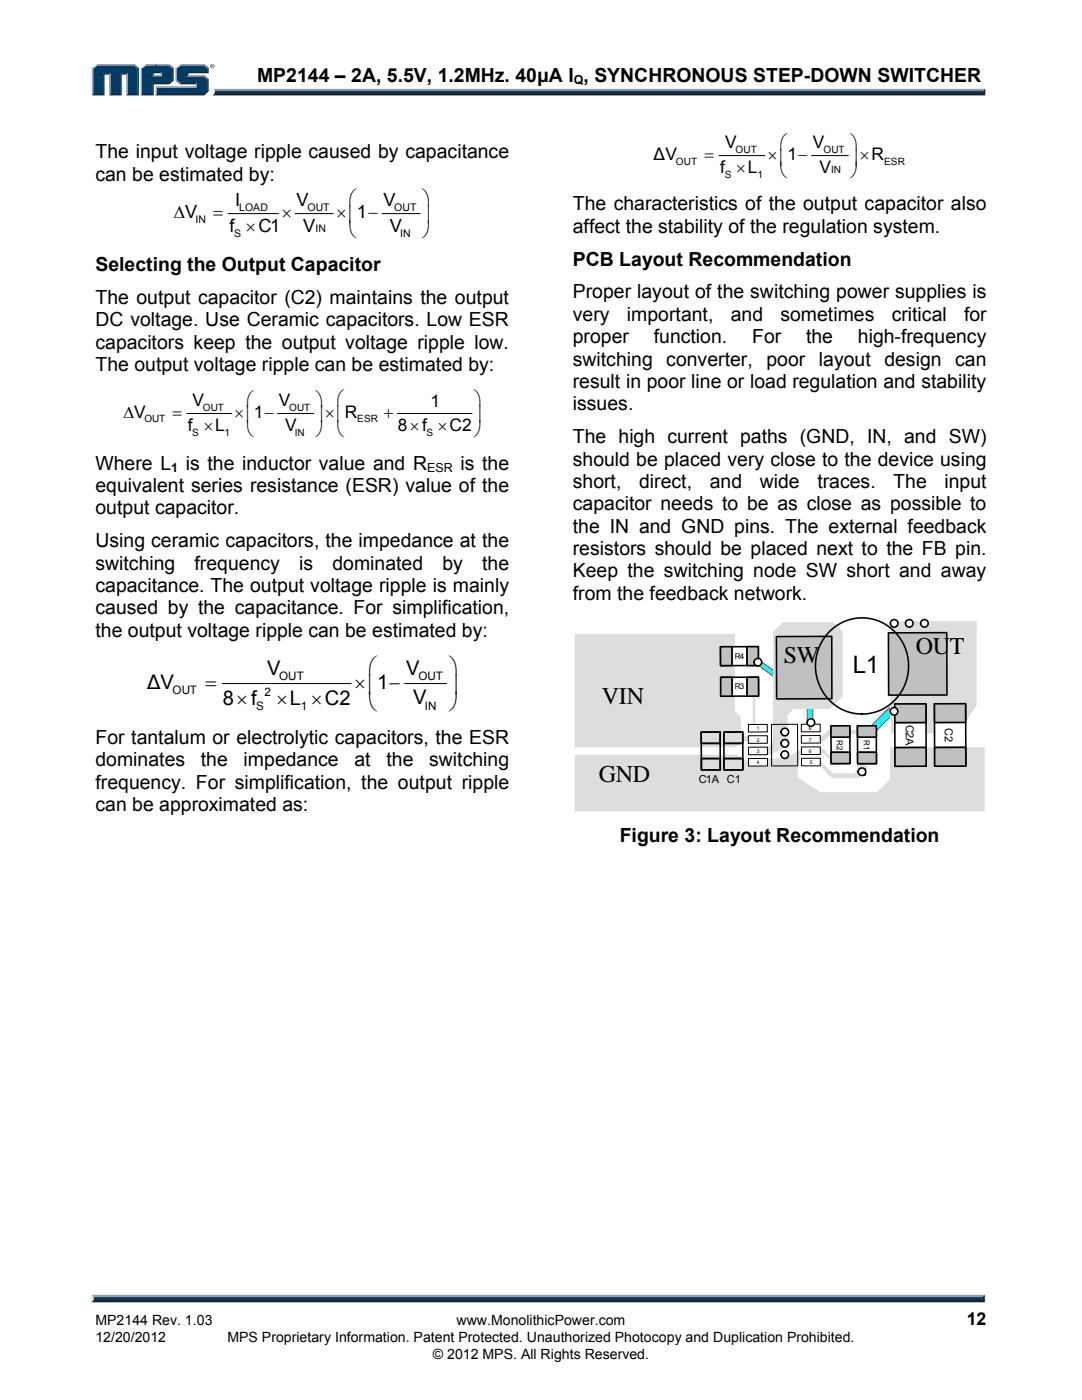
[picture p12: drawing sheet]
<svg xmlns="http://www.w3.org/2000/svg" width="216mm" height="279mm" viewBox="0 0 216 279" stroke-linecap="round" stroke-linejoin="round" font-family="sans-serif">
<path d="M42.7 17.7h153.9l-.4 .7h-153.4z" fill="#94a0b9"/>
<path d="M42.8 18.4h153.4l.4 .6h-154.3l.4-.2z" fill="#231f20"/>
<path d="M196.2 18.1l.4-.4v1.3l-.4-.4z" fill="#001339"/>
<path d="M42.9 18.1h153.3v.5h-153.4z" fill="#003b63"/>
<path d="M42.7 17.7l.2 .5a.79 .79 0 0 1-.6 .8h.1a1.24 1.24 0 0 0 .3-1.3z" fill="#dcddde"/>
<path d="M30.4 15.2l.3-.2h1.3l.3 .2z" fill="#94a0b9"/>
<g fill="#003b63">
<path d="M18.6 13.6l.8-.6h7.2l.8 .6v5.2h-2v-4.2h-1.4v4.2h-2v-4.2h-1.4v4.2h-2z"/>
<path d="M28.3 13.6l.8-.6h2.2v1.4h-.9v.8h1.9v-.8h-1.3v-1.4h2.6l.8 .6v2.3l-.8 .7h-3.2v2.2h-2.1z"/>
<path d="M31.3 17.5h8v-.9h-3.2l-.9-.7v-2.3l.9-.6h4.4l.9 .6v.8h-4.1v.8h3.2l.9 .7v2.2l-.9 .7h-9.2z"/>
</g>
<path d="M35.9 12.9h4.8" fill="none" stroke="#94a0b9" stroke-width=".27"/>
<path d="M35 13.5l.9-.7 .2 .2-.8 .6z" fill="#dcddde"/>
<path d="M35.1 13.5v2.6" fill="none" stroke="#94a0b9" stroke-width=".27"/>
<path d="M35 16.1l.3-.2 .8 .7-.2 .2z" fill="#547194"/>
<path d="M35.9 16.7h3.4" fill="none" stroke="#001339" stroke-width=".27"/>
<g fill="#94a0b9">
<path d="M31 17.2h8.1v-.4l.2-.2v.9h-8z"/>
<path d="M31 17.2l.3 .3v1.3l-.3 .2z"/>
</g>
<path d="M37.3 14.4h4.1v-.8l.2-.1v1.1h-4v.4l-.3 .2z" fill="#001339"/>
<path d="M37.3 15.1h3.4" fill="none" stroke="#94a0b9" stroke-width=".27"/>
<path d="M40.7 15l.9 .7-.2 .2-.9-.7z" fill="#547194"/>
<g fill="#001339">
<path d="M31 19l.3-.2h9.2l.9-.7v-2.2l.2-.2v2.5l-.9 .8z"/>
<path d="M30.4 16.6h3.2l.8-.7v-2.3l.2-.1v2.6l-.9 .7h-3v2.2h-2.6l.2-.2h2.1z"/>
</g>
<path d="M33.7 12.8l.9 .7-.2 .1-.8-.6z" fill="#547194"/>
<path d="M29 12.9h4.7" fill="none" stroke="#94a0b9" stroke-width=".27"/>
<path d="M28.1 13.5l.9-.7 .1 .2-.8 .6z" fill="#dcddde"/>
<path d="M28.2 13.5v5.5" fill="none" stroke="#94a0b9" stroke-width=".27"/>
<path d="M32 14.6l.3-.2v.8l-.3-.2z" fill="#94a0b9"/>
<g fill="#001339">
<path d="M30.4 14.4h1.9l-.3 .2h-1.3v.4l-.3 .2z"/>
<path d="M27.4 13.6l.3-.1v5.5h-2.5l.2-.2h2z"/>
</g>
<path d="M26.8 12.8l.9 .7-.3 .1-.8-.6z" fill="#547194"/>
<path d="M19.2 12.9h7.6" fill="none" stroke="#94a0b9" stroke-width=".27"/>
<path d="M18.3 13.5l.9-.7 .2 .2-.8 .6z" fill="#dcddde"/>
<path d="M18.5 13.5v5.5" fill="none" stroke="#94a0b9" stroke-width=".27"/>
<path d="M20.6 14.6h1.4l-.2 .3h-.9v4.1h-2.6l.3-.2h2z" fill="#001339"/>
<path d="M21.9 14.6v4.4" fill="none" stroke="#94a0b9" stroke-width=".27"/>
<path d="M24 14.6h1.4l-.2 .3h-.9v4.1h-2.5l.2-.2h2z" fill="#001339"/>
<path d="M25.3 14.6v4.4" fill="none" stroke="#94a0b9" stroke-width=".27"/>
<path d="M40.7 12.8l.9 .7-.2 .1-.9-.6z" fill="#547194"/>
<g fill="#231f20">
<path d="M18.7 259.2h177.4l.4 .7h-178.3z"/>
<path d="M41.9 13.2a.45 .45 0 0 1 .9 0 .45 .45 0 0 1-.9 0zM42 13.2a.37 .37 0 0 0 .7 0 .37 .37 0 0 0-.7 0zM42.2 13h.3l.1 .5-.3-.3-.1 .3zM42.3 13v.2h.1z"/>
</g>
<path d="M18.3 258.4h178.2l-.4 .8h-177.4z" fill="#94a0b9"/>
<path d="M196.5 258.4v1.5l-.4-.4v-.6z" fill="#001339"/>
<path d="M18.7 258.9h177.4v.6h-177.4z" fill="#003b63"/>
<path d="M18.2 258.4l.5 .5v.5l-.5 .5z" fill="#dcddde"/>
<path d="M143.5 31.1h9.1M161.9 31.1h7.4M45.5 42.6h10.1M58.9 42.6h7.6M76.2 42.6h7.6M37.3 82.5h8.9M55.4 82.5h7.2M79.3 82.5h14.9M44.3 136.4h25.8M80.8 136.4h8.3" fill="none" stroke="#000" stroke-width=".2"/>
<path d="M177.7 140.8l.9 1.3-5.9 5.9v6.8h-1.5l-.1-7.3 6.6-6.4z" fill-rule="evenodd" fill="#0ff"/>
<path d="M177.7 140.8l.9 1.3-5.9 5.9v6.8h-1.5l-.1-7.3 6.6-6.4z" fill="none" stroke="#f00" stroke-width=".2"/>
<g fill="#ddd">
<path d="M177.6 149.1h18.9v12.8h-21.5v-3.8l2.6-2.6z" fill-rule="evenodd"/>
<path d="M150.7 151.4h6l3.4-2h2.9v1.1l-3.1 .1-.9 2.7h-8.3z" fill-rule="evenodd"/>
</g>
<path d="M150.4 131l11.8 8.3v6h-1.1v-5.2l-10.5-7.9v-1.2z" fill-rule="evenodd" fill="#0ff"/>
<path d="M150.4 131l11.8 8.3v6h-1.1v-5.2l-10.5-7.9v-1.2z" fill="none" stroke="#f00" stroke-width=".2"/>
<g fill="#ddd">
<path d="M154.3 126.1l1.9-1.9h10.1l1.8 1.8v12.9l-2.5 2.6h-7.3l-1.2 1.2 .1 6.1-3.2 1.8-4.4-.1-.1-1.4h3.6l1.2-1.1z" fill-rule="evenodd"/>
<path d="M146.5 147.2l1.3-.4 .8 1.1-1.8 1.2-1-.7z" fill-rule="evenodd"/>
<path d="M177.7 123.8h17.3l-.1 17-3.7 5.7h-13.5z" fill-rule="evenodd"/>
</g>
<path d="M177.7 123.8h17.3l-.1 17-3.7 5.7h-13.5z" fill="none" stroke="#fff" stroke-width=".2"/>
<path d="M150.1 137.4h.7v7.9h-.7z" fill="#ddd"/>
<path d="M150.1 137.4h.7v7.9h-.7zM150.1 145.3h.1" fill="none" stroke="#fff" stroke-width=".2"/>
<g fill="#ddd">
<path d="M114.7 150.6h32.4l1.7 1.2-.2 5.2v-4.2h10.6v2.4l4.5 2.9h12l.8 .8v3h-61.8z" fill-rule="evenodd"/>
<path d="M114.7 126.5h31.9v15.4l1.2 1.2-1 6h-32.1z" fill-rule="evenodd"/>
<path d="M160.6 149.4h3.8l1 1.2h3.6v1.1l-3.6-.2-1.1-1-3.7-.1z" fill-rule="evenodd"/>
</g>
<path d="M160.6 149.4h3.8l1 1.2h3.6v1.1l-3.6-.2-1.1-1-3.7-.1z" fill="none" stroke="#fff" stroke-width=".2"/>
<path d="M160.2 147.1h3.5l1.6-1.6h8.9v1.1h-8.4l-1.4 1.4h-3.7z" fill-rule="evenodd" fill="#ddd"/>
<path d="M160.2 147.1h3.5l1.6-1.6h8.9v1.1h-8.4l-1.4 1.4h-3.7z" fill="none" stroke="#fff" stroke-width=".2"/>
<path d="M160.2 151.6h3.4l2.7 2.6h4.2l1.5-2.8h1.5l-2 4h-5.5l-2.6-2.7h-3.2z" fill-rule="evenodd" fill="#ddd"/>
<path d="M160.2 151.6h3.4l2.7 2.6h4.2l1.5-2.8h1.5l-2 4h-5.5l-2.6-2.7h-3.2z" fill="none" stroke="#fff" stroke-width=".2"/>
<g fill="#ddd">
<path d="M132.8 143.1h15v3l.8 .8 4.4-.1 .1 1.1h-4.5l-.6-.6h-15.2z" fill-rule="evenodd"/>
<path d="M132 152.5h15.9l.7-.7 4.4-.1-.1 1.1h-3.4l-.5 .8-.4 4.5h-16.6z" fill-rule="evenodd"/>
</g>
<path d="M159.9 144.5h3.8v1.5h-3.8z" fill-rule="evenodd" fill="#fff"/>
<path d="M159.9 144.5h3.8v1.5h-3.8z" fill="none" stroke="#000" stroke-width=".2"/>
<path d="M159.9 146.8h3.8v1.5h-3.8z" fill-rule="evenodd" fill="#fff"/>
<path d="M159.9 146.8h3.8v1.5h-3.8z" fill="none" stroke="#000" stroke-width=".2"/>
<path d="M159.9 149.1h3.8v1.5h-3.8z" fill-rule="evenodd" fill="#fff"/>
<path d="M159.9 149.1h3.8v1.5h-3.8z" fill="none" stroke="#000" stroke-width=".2"/>
<path d="M159.9 151.3h3.8v1.5h-3.8z" fill-rule="evenodd" fill="#fff"/>
<path d="M159.9 151.3h3.8v1.5h-3.8z" fill="none" stroke="#000" stroke-width=".2"/>
<path d="M149.3 144.6h3.8v1.5h-3.8z" fill-rule="evenodd" fill="#fff"/>
<path d="M149.3 144.6h3.8v1.5h-3.8z" fill="none" stroke="#000" stroke-width=".2"/>
<path d="M149.3 146.8h3.8v1.5l-3.8 .1z" fill-rule="evenodd" fill="#fff"/>
<path d="M149.3 146.8h3.8v1.5l-3.8 .1z" fill="none" stroke="#000" stroke-width=".2"/>
<path d="M149.3 149.1h3.8v1.5h-3.7z" fill-rule="evenodd" fill="#fff"/>
<path d="M149.3 149.1h3.8v1.5h-3.7z" fill="none" stroke="#000" stroke-width=".2"/>
<path d="M149.4 151.4h3.7v1.5h-3.7z" fill-rule="evenodd" fill="#fff"/>
<path d="M149.4 151.4h3.7v1.5h-3.7z" fill="none" stroke="#000" stroke-width=".2"/>
<path d="M143.8 135.2l7.5-.1 .1 3.8h-7.6z" fill-rule="evenodd" fill="#fff"/>
<path d="M143.8 135.2l7.5-.1 .1 3.8h-7.6zM146.1 135.2v3.7M149.1 135.2v3.7" fill="none" stroke="#000" stroke-width=".32"/>
<path d="M149.1 135.2l2.2-.1 .1 3.8h-2.3z" fill-rule="evenodd" fill="#c0c0c0"/>
<path d="M149.1 135.2l2.2-.1 .1 3.8h-2.3z" fill="none" stroke="#000" stroke-width=".32"/>
<path d="M143.8 135.2h2.3v3.7h-2.3z" fill-rule="evenodd" fill="#c0c0c0"/>
<path d="M143.8 135.2h2.3v3.7h-2.3z" fill="none" stroke="#000" stroke-width=".32"/>
<path d="M143.8 129.1h7.5v3.7h-7.5z" fill-rule="evenodd" fill="#fff"/>
<path d="M143.8 129.1h7.5v3.7h-7.5zM146 129.1v3.7M149.1 129.1v3.7" fill="none" stroke="#000" stroke-width=".32"/>
<path d="M149.1 129.1h2.2v3.7h-2.2z" fill-rule="evenodd" fill="#c0c0c0"/>
<path d="M149.1 129.1h2.2v3.7h-2.2z" fill="none" stroke="#000" stroke-width=".32"/>
<path d="M143.8 129.1h2.2v3.7h-2.2z" fill-rule="evenodd" fill="#c0c0c0"/>
<path d="M143.8 129.1h2.2v3.7h-2.2z" fill="none" stroke="#000" stroke-width=".32"/>
<path d="M171.1 144.9l3.8-.1v7.6h-3.8z" fill-rule="evenodd" fill="#fff"/>
<path d="M171.1 144.9l3.8-.1v7.6h-3.8zM171.1 147.1h3.8M171.1 150.1h3.8" fill="none" stroke="#000" stroke-width=".32"/>
<path d="M171.1 144.9l3.8-.1v2.3h-3.8z" fill-rule="evenodd" fill="#c0c0c0"/>
<path d="M171.1 144.9l3.8-.1v2.3h-3.8z" fill="none" stroke="#000" stroke-width=".32"/>
<path d="M171.1 150.1h3.8v2.3h-3.8z" fill-rule="evenodd" fill="#c0c0c0"/>
<path d="M171.1 150.1h3.8v2.3h-3.8z" fill="none" stroke="#000" stroke-width=".32"/>
<path d="M165.8 144.9l3.8-.1v7.6h-3.8z" fill-rule="evenodd" fill="#fff"/>
<path d="M165.8 144.9l3.8-.1v7.6h-3.8zM165.8 147.1h3.8M165.8 150.1h3.8" fill="none" stroke="#000" stroke-width=".32"/>
<path d="M165.8 144.9l3.8-.1v2.3h-3.8z" fill-rule="evenodd" fill="#c0c0c0"/>
<path d="M165.8 144.9l3.8-.1v2.3h-3.8z" fill="none" stroke="#000" stroke-width=".32"/>
<path d="M165.8 150.1h3.8v2.3h-3.8z" fill-rule="evenodd" fill="#c0c0c0"/>
<path d="M165.8 150.1h3.8v2.3h-3.8z" fill="none" stroke="#000" stroke-width=".32"/>
<path d="M186.5 140.5l6.2-.1v12.5h-6.2z" fill-rule="evenodd" fill="#fff"/>
<path d="M186.5 140.5l6.2-.1v12.5h-6.2zM192.7 144.2h-6.2M192.7 149.2h-6.2" fill="none" stroke="#000" stroke-width=".32"/>
<path d="M186.5 140.5l6.2-.1v3.8h-6.2z" fill-rule="evenodd" fill="#c0c0c0"/>
<path d="M186.5 140.5l6.2-.1v3.8h-6.2z" fill="none" stroke="#000" stroke-width=".32"/>
<path d="M186.5 149.2h6.2v3.7h-6.2z" fill-rule="evenodd" fill="#c0c0c0"/>
<path d="M186.5 149.2h6.2v3.7h-6.2z" fill="none" stroke="#000" stroke-width=".32"/>
<path d="M178.5 140.5h6.3v12.4h-6.2z" fill-rule="evenodd" fill="#fff"/>
<path d="M178.5 140.5h6.3v12.4h-6.2zM184.8 144.2h-6.2M184.8 149.2h-6.2" fill="none" stroke="#000" stroke-width=".32"/>
<path d="M178.5 140.5h6.3v3.7h-6.2z" fill-rule="evenodd" fill="#c0c0c0"/>
<path d="M178.5 140.5h6.3v3.7h-6.2z" fill="none" stroke="#000" stroke-width=".32"/>
<path d="M178.6 149.2h6.2v3.7h-6.2z" fill-rule="evenodd" fill="#c0c0c0"/>
<path d="M178.6 149.2h6.2v3.7h-6.2z" fill="none" stroke="#000" stroke-width=".32"/>
<path d="M177.3 126.3h11.6l.1 12.4h-11.7z" fill-rule="evenodd" fill="#c0c0c0"/>
<path d="M177.3 126.3h11.6l.1 12.4h-11.7z" fill="none" stroke="#000" stroke-width=".32"/>
<path d="M154.9 127h11.1v12.4l-11 .1z" fill-rule="evenodd" fill="#c0c0c0"/>
<path d="M154.9 127h11.1v12.4l-11 .1zM165.4 126.2a9.2 9.2 0 0 1 10.1-2.2 9.2 9.2 0 0 1 5.8 8.6 9.3 9.3 0 0 1-9.4 9.9 9.3 9.3 0 0 1-9.2-10.1 9.7 9.7 0 0 1 2.7-6.2z" fill="none" stroke="#000" stroke-width=".32"/>
<path d="M153.9 144.6l5.2-.1 .1 8.3-5.2 .1z" fill="none" stroke="#000" stroke-width=".2"/>
<circle cx="184.5" cy="124.4" r=".75" fill="#fff"/>
<circle cx="184.5" cy="124.4" r=".75" fill="none" stroke="#000" stroke-width=".32"/>
<circle cx="181.4" cy="124.4" r=".76" fill="#fff"/>
<circle cx="181.4" cy="124.4" r=".76" fill="none" stroke="#000" stroke-width=".32"/>
<circle cx="178.4" cy="124.4" r=".75" fill="#fff"/>
<circle cx="178.4" cy="124.4" r=".75" fill="none" stroke="#000" stroke-width=".32"/>
<circle cx="156.6" cy="146.1" r=".76" fill="#fff"/>
<circle cx="156.6" cy="146.1" r=".76" fill="none" stroke="#000" stroke-width=".32"/>
<circle cx="156.6" cy="148.4" r=".76" fill="#fff"/>
<circle cx="156.6" cy="148.4" r=".76" fill="none" stroke="#000" stroke-width=".32"/>
<circle cx="156.6" cy="150.6" r=".76" fill="#fff"/>
<circle cx="156.6" cy="150.6" r=".76" fill="none" stroke="#000" stroke-width=".32"/>
<circle cx="172" cy="154" r=".76" fill="#fff"/>
<circle cx="172" cy="154" r=".76" fill="none" stroke="#000" stroke-width=".32"/>
<circle cx="178.4" cy="142" r=".75" fill="#fff"/>
<g fill="none" stroke="#000" stroke-width=".32">
<path d="M139.9 146.1h3.8v7.5h-3.7zM139.9 146.1h3.8v2.3h-3.8zM139.9 148.4h3.8M140 151.4h3.7v2.2h-3.7zM140 151.4h3.7M144.4 146.1h3.8v7.5h-3.7zM144.4 146.1h3.8v2.3h-3.8zM144.4 148.4h3.8M144.5 151.4h3.7v2.2h-3.7zM144.5 151.4h3.7"/>
<circle cx="178.4" cy="142" r=".75"/>
</g>
<circle cx="161.8" cy="144.2" r=".75" fill="#fff"/>
<circle cx="161.8" cy="144.2" r=".75" fill="none" stroke="#000" stroke-width=".32"/>
<circle cx="151.2" cy="132.1" r=".76" fill="#fff"/>
<circle cx="151.2" cy="132.1" r=".76" fill="none" stroke="#000" stroke-width=".32"/>
<g font-size="4.8">
<text x="182.7" y="130.5">OUT</text>
<text x="156.4" y="132.2">SW</text>
<text x="170.2" y="134.2">L1</text>
<text x="120.1" y="140.4">VIN</text>
<text x="119.5" y="156">GND</text>
</g>
<g font-size="4">
<text x="29.3" y="137.4">ΔV</text>
<text x="41" y="137.4">=</text>
<text x="53.3" y="134.7">V</text>
<text x="70.7" y="137.4">×⎜1−</text>
<text x="73.5" y="134.6">⎛</text>
<text x="81.1" y="134.7">V</text>
<text x="89.7" y="134.6">⎞</text>
<text x="44.4" y="140.7">8× f</text>
<text x="55.2" y="140.7">×L ×C2</text>
<text x="73.5" y="141.6">⎝</text>
<text x="82.5" y="140.6">V</text>
<text x="89.7" y="138.3">⎟</text>
<text x="89.7" y="141.6">⎠</text>
</g>
<g font-size="3.9">
<text x="51.3" y="16.3">MP2144 – 2A, 5.5V, 1.2MHz. 40μA I , SYNCHRONOUS STEP-DOWN SWITCHER</text>
<text x="19" y="31.6">The input voltage ripple caused by capacitance</text>
<text x="19" y="36">can be estimated by:</text>
<text x="114.3" y="42">The characteristics of the output capacitor also</text>
<text x="114.3" y="46.4">affect the stability of the regulation system.</text>
<text x="114.3" y="53">PCB Layout Recommendation</text>
<text x="19" y="54.1">Selecting the Output Capacitor</text>
<text x="114.3" y="59.6">Proper layout of the switching power supplies is</text>
<text x="19" y="60.7">The output capacitor (C2) maintains the output</text>
<text x="19" y="65.2">DC voltage. Use Ceramic capacitors. Low ESR</text>
<text x="114.3" y="64">very</text>
<text x="125.1" y="64">important,</text>
<text x="145.8" y="64">and</text>
<text x="155.7" y="64">sometimes</text>
<text x="177.9" y="64">critical</text>
<text x="192.4" y="64">for</text>
<text x="19" y="69.6">capacitors keep the output voltage ripple low.</text>
<text x="114.3" y="68.5">proper</text>
<text x="130.5" y="68.5">function.</text>
<text x="150.1" y="68.5">For</text>
<text x="160.8" y="68.5">the</text>
<text x="171.2" y="68.5">high-frequency</text>
<text x="19" y="74.1">The output voltage ripple can be estimated by:</text>
<text x="114.3" y="73">switching converter,</text>
<text x="114.3" y="77.4">result in poor line or load regulation and stability</text>
<text x="152.9" y="73">poor layout</text>
<text x="176.5" y="73">design</text>
<text x="190.6" y="73">can</text>
<text x="114.3" y="81.9">issues.</text>
<text x="114.3" y="88.5">The high current paths (GND, IN, and SW)</text>
<text x="19.1" y="93.7">Where L</text>
<text x="37.1" y="93.7">is the inductor value and R</text>
<text x="91.9" y="93.7">is the</text>
<text x="114.3" y="92.9">should be placed very close to the device using</text>
<text x="19" y="98.2">equivalent series resistance (ESR) value of the</text>
<text x="114.3" y="97.4">short,</text>
<text x="114.3" y="101.9">capacitor needs to be as close as possible to</text>
<text x="127.5" y="97.4">direct,</text>
<text x="141.6" y="97.4">and</text>
<text x="151.6" y="97.4">wide</text>
<text x="163.1" y="97.4">traces.</text>
<text x="178.3" y="97.4">The</text>
<text x="188.5" y="97.4">input</text>
<text x="19" y="102.6">output capacitor.</text>
<text x="114.3" y="106.3">the IN and GND pins. The external feedback</text>
<text x="19" y="109.2">Using ceramic capacitors, the impedance at the</text>
<text x="19" y="113.7">switching</text>
<text x="38.8" y="113.7">frequency</text>
<text x="59.7" y="113.7">is</text>
<text x="66.3" y="113.7">dominated</text>
<text x="88.3" y="113.7">by</text>
<text x="96.2" y="113.7">the</text>
<text x="114.3" y="110.8">resistors should be placed next to the FB pin.</text>
<text x="19" y="118.2">capacitance. The output voltage ripple is mainly</text>
<text x="114.3" y="115.2">Keep the switching node SW short and away</text>
<text x="114.3" y="119.7">from the feedback network.</text>
<text x="19" y="122.6">caused by the capacitance. For simplification,</text>
<text x="19" y="127.1">the output voltage ripple can be estimated by:</text>
<text x="19.1" y="148.5">For tantalum or electrolytic capacitors, the ESR</text>
<text x="19.1" y="153">dominates</text>
<text x="40.1" y="153">the</text>
<text x="48.6" y="153">impedance</text>
<text x="70.7" y="153">at</text>
<text x="77.1" y="153">the</text>
<text x="85.6" y="153">switching</text>
<text x="19.1" y="157.4">frequency. For simplification, the output ripple</text>
<text x="19.1" y="161.9">can be approximated as:</text>
<text x="123.7" y="168.1">Figure 3: Layout Recommendation</text>
</g>
<g font-size="3.6">
<text x="46.9" y="41">I</text>
<text x="59.2" y="41">V</text>
<text x="69.6" y="41">⎛</text>
<text x="76.5" y="41">V</text>
<text x="84.4" y="41">⎞</text>
<text x="34.7" y="43.5">ΔV</text>
<text x="42.5" y="43.5">=</text>
<text x="45.8" y="46.4">f ×C1</text>
<text x="56.2" y="43.5">×</text>
<text x="60.5" y="46.4">V</text>
<text x="67.1" y="43.5">×⎜1−</text>
<text x="69.6" y="47.3">⎝</text>
<text x="77.8" y="46.4">V</text>
<text x="84.4" y="44.3">⎟</text>
<text x="84.4" y="47.3">⎠</text>
</g>
<g font-size="3.5">
<text x="144.7" y="29.5">V</text>
<text x="155.6" y="29.8">⎛</text>
<text x="162.2" y="29.5">V</text>
<text x="169.8" y="29.8">⎞</text>
<text x="130.4" y="31.9">ΔV</text>
<text x="140.6" y="31.9">=</text>
<text x="143.7" y="34.6">f ×L</text>
<text x="153.2" y="31.9">× 1−</text>
<text x="155.6" y="32.9">⎜</text>
<text x="155.6" y="35.2">⎝</text>
<text x="163.5" y="34.6">V</text>
<text x="169.8" y="32.9">⎟</text>
<text x="169.8" y="35.2">⎠</text>
<text x="171.6" y="31.9">×R</text>
<text x="24.7" y="83.4">ΔV</text>
<text x="34.4" y="83.4">=</text>
<text x="38.4" y="81">V</text>
<text x="46.8" y="83.4">×⎜1−</text>
<text x="49.2" y="80.9">⎛</text>
<text x="55.7" y="81">V</text>
<text x="63.1" y="80.9">⎞</text>
<text x="67.2" y="80.9">⎛</text>
<text x="76.6" y="83.4">+</text>
<text x="85.9" y="81.2">1</text>
<text x="94.7" y="80.9">⎞</text>
<text x="37.5" y="86.1">f ×L</text>
<text x="49.2" y="87">⎝</text>
<text x="56.9" y="86.1">V</text>
<text x="63.1" y="84.1">⎟×⎜R</text>
<text x="63.1" y="87">⎠</text>
<text x="67.2" y="87">⎝</text>
<text x="79.4" y="86.1">8×f ×C2</text>
<text x="94.7" y="84.1">⎟</text>
<text x="94.7" y="87">⎠</text>
<text x="192.9" y="264.5">12</text>
</g>
<g font-size="2.8">
<text x="19" y="267.9">12/20/2012</text>
<text x="19" y="264.5">MP2144 Rev. 1.03</text>
<text x="45.4" y="267.9">MPS Proprietary Information. Patent Protected. Unauthorized Photocopy and Duplication Prohibited.</text>
<text x="91.1" y="264.5">www.MonolithicPower.com</text>
<text x="86.4" y="271.1">© 2012 MPS. All Rights Reserved.</text>
</g>
<g font-size="2.5">
<text x="114.5" y="16.8">Q</text>
<text x="34.2" y="94.3">1</text>
<text x="85.3" y="94.3">ESR</text>
</g>
<g font-size="2.3">
<text x="55.7" y="135.8">OUT</text>
<text x="83.5" y="135.8">OUT</text>
<text x="34.4" y="138.5">OUT</text>
<text x="51.1" y="141.8">S</text>
<text x="52.8" y="138.9">2</text>
<text x="60" y="141.8">1</text>
<text x="84.8" y="141.6">IN</text>
</g>
<g font-size="2.2">
<text x="180.7" y="144.6" transform="rotate(90 180.7 144.6)">C2A</text>
<text x="188.5" y="146.8" transform="rotate(90 188.5 146.8)">2</text>
<text x="188.5" y="145.2" transform="rotate(90 188.5 145.2)">C</text>
<text x="139.4" y="156.2">C1A C1</text>
</g>
<g font-size="2.1">
<text x="39" y="44.5">IN</text>
<text x="46.7" y="47.3">S</text>
<text x="47.7" y="42">LOAD</text>
<text x="61.4" y="42">OUT</text>
<text x="62.9" y="46.4">IN</text>
<text x="78.7" y="42">OUT</text>
<text x="79.9" y="47.3">IN</text>
</g>
<g font-size="2">
<text x="134.9" y="32.9">OUT</text>
<text x="144.6" y="35.5">S</text>
<text x="146.8" y="30.5">OUT</text>
<text x="151.1" y="35.5">1</text>
<text x="164.3" y="30.5">OUT</text>
<text x="165.8" y="34.6">IN</text>
<text x="176.4" y="32.9">ESR</text>
<text x="40.5" y="82">OUT</text>
<text x="57.7" y="82">OUT</text>
<text x="28.8" y="84.3">OUT</text>
<text x="38.4" y="87">S</text>
<text x="44.8" y="87">1</text>
<text x="58.8" y="87">IN</text>
<text x="71.3" y="84.3">ESR</text>
<text x="85.1" y="87">S</text>
</g>
<g font-size="1.6">
<text x="146.6" y="131.4">R4</text>
<text x="146.6" y="137.5">R3</text>
<text x="167" y="147.6" transform="rotate(90 167 147.6)">R2</text>
<text x="172.4" y="147.6" transform="rotate(90 172.4 147.6)">R1</text>
</g>
<g font-size="1">
<text x="151" y="145.6">1</text>
<text x="151" y="148">2</text>
<text x="161.4" y="145.6">8</text>
<text x="161.4" y="148">7</text>
<text x="151" y="152.4">4</text>
<text x="151" y="150.2">3</text>
<text x="161.4" y="150.2">6</text>
<text x="161.6" y="152.4">5</text>
</g>
</svg>
